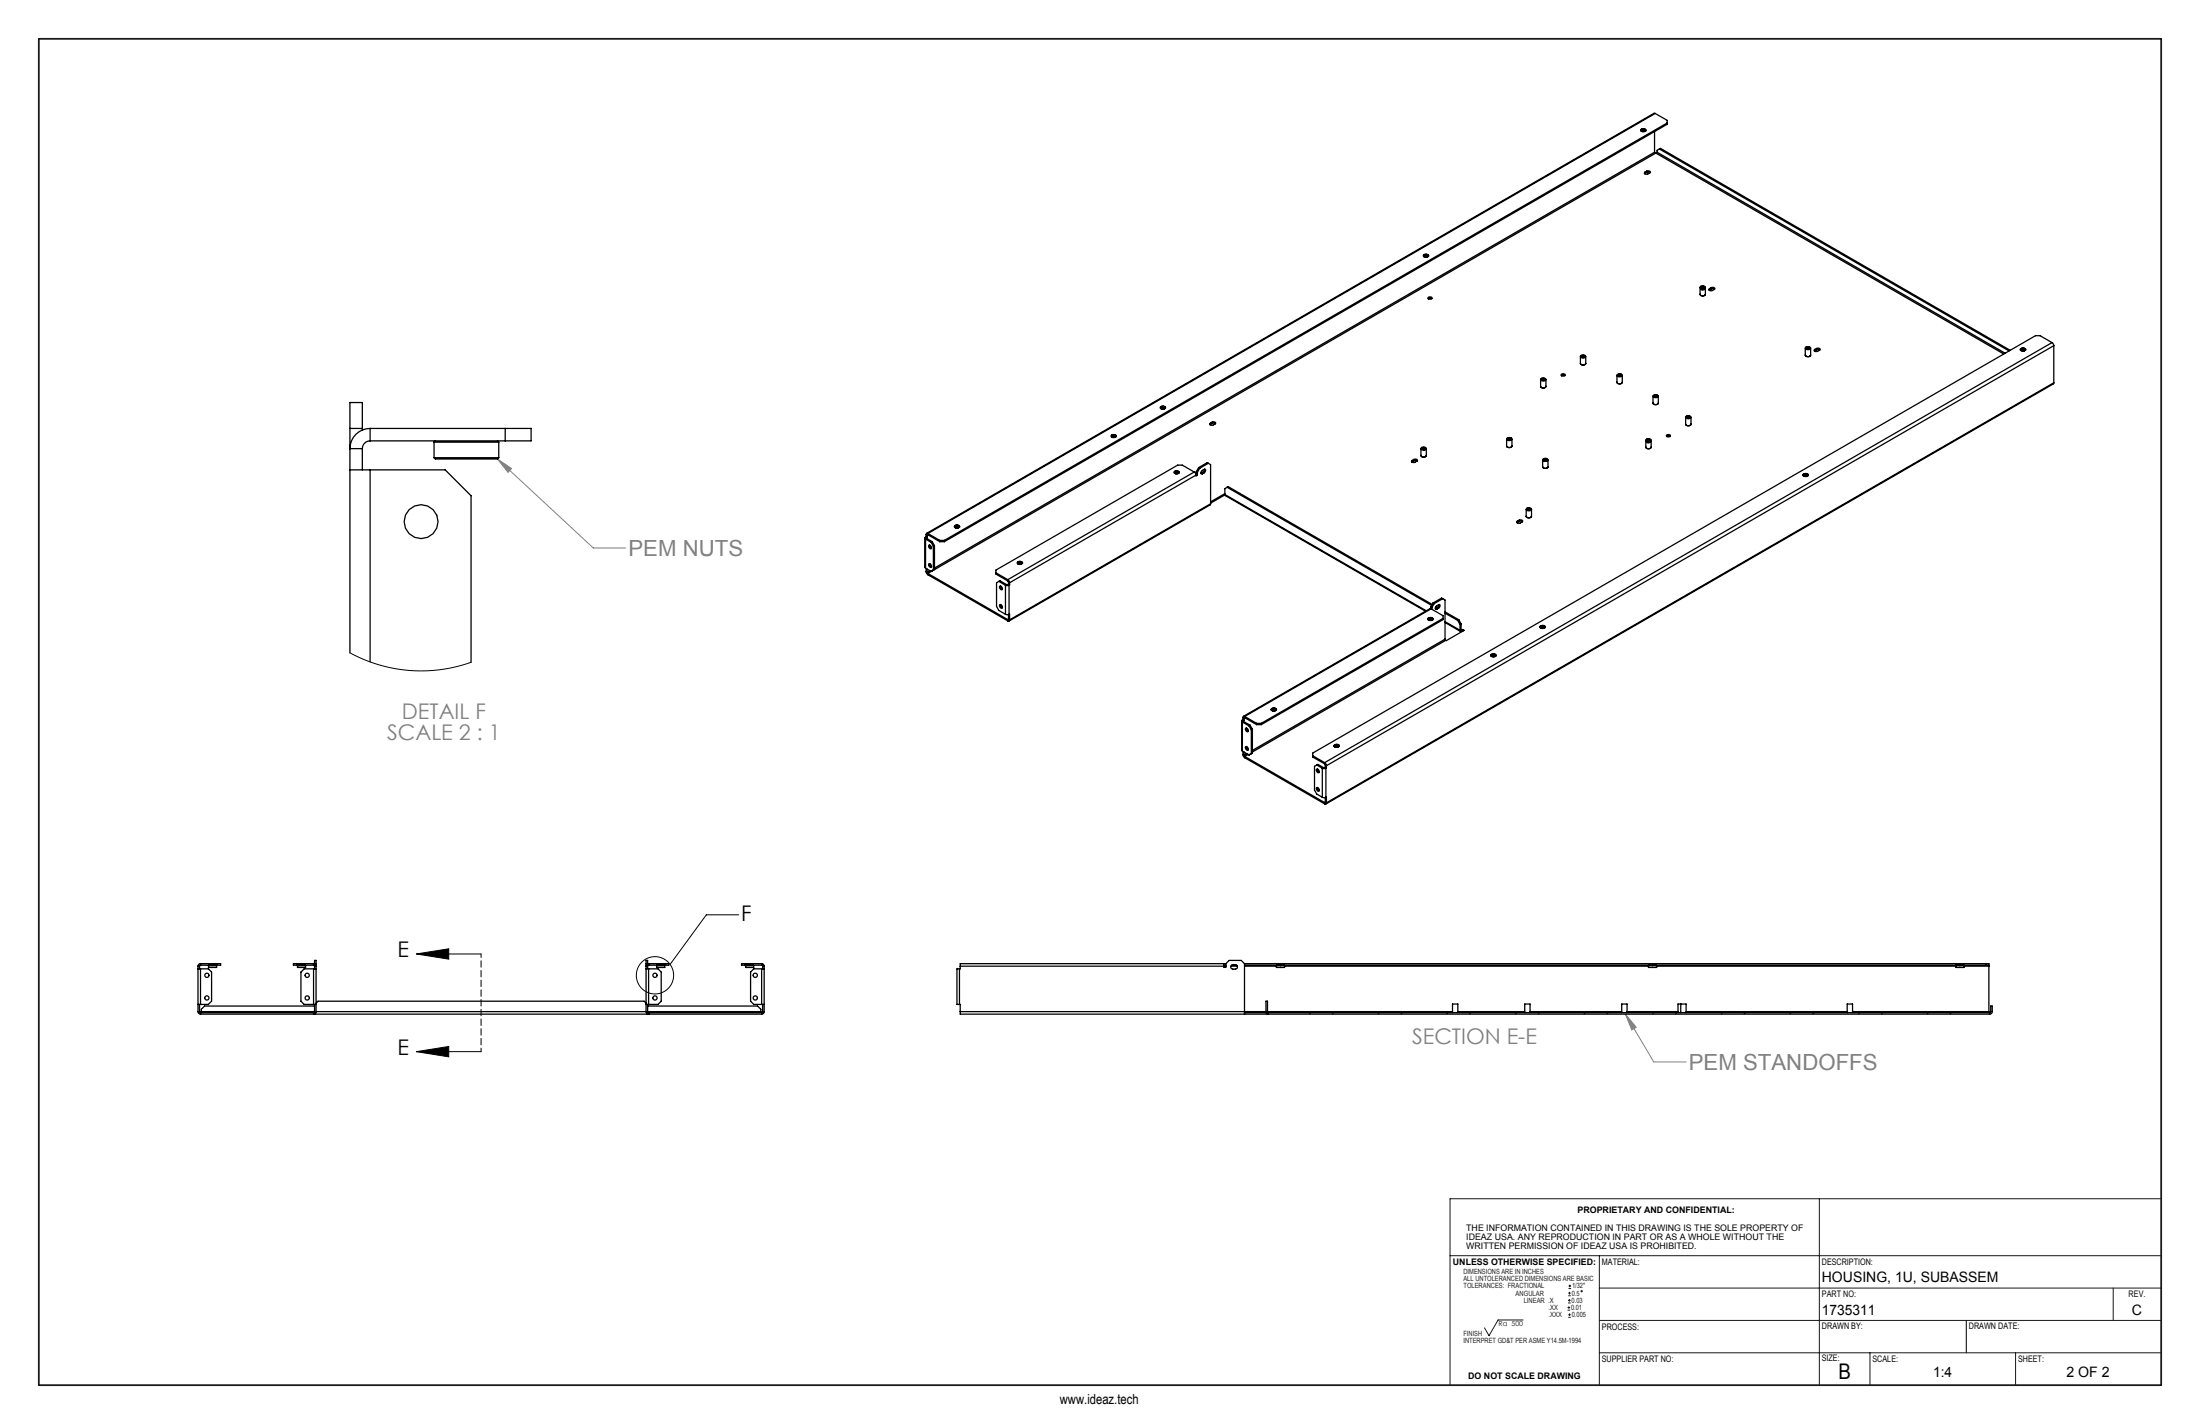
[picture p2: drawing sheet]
<svg xmlns="http://www.w3.org/2000/svg" width="432mm" height="279mm" viewBox="0 0 432 279" stroke-linecap="round" stroke-linejoin="round" font-family="sans-serif">
<g fill="none" stroke="#191924" stroke-width=".2">
<path d="M357.1 235.2v36.6M424.1 235.2h-139.5v36.6M284.6 246.4h139.6M298.9 259h-4.9l-1.7 3.1-.9-1.6M307.7 257.1h.5M307.7 256.6h.5M307.8 255.7h.5M307.8 255.1h.5M307.8 258.5h.5M307.8 258h.5M307.8 254.2h.5M307.8 253.7h.5"/>
<path d="M307.9 252.8h.5M307.9 252.3h.5M307.9 256.3v.5M308 254.9v.5M308.1 257.7v.5M308.1 253.5v.5M308.1 252.1v.5M313.9 252.7h110.3M313.9 246.4v25.4M313.9 259.1h110.2M414.8 252.7v6.4M313.9 265.4h110.3"/>
<path d="M367 265.4v6.4M395.6 265.4v6.4"/>
<circle cx="310.4" cy="253.3" r=".13"/>
</g>
<g fill="none" stroke="#000" stroke-width=".2">
<path d="M145 179.5h-6.4l-7.1 9.7M81.7 187.2l6.4-1v2zM81.7 187.2h12.7M81.7 206.3l6.4-1v2.1zM81.7 206.3h12.7M385.9 259.1v6.3"/>
<circle cx="128.6" cy="191.4" r="3.7"/>
</g>
<path d="M7.6 7.6h416.6v264.2h-416.6z" fill="none" stroke="#191924" stroke-width=".35"/>
<path d="M97.6 90.1l2.8 1.8-.7 .8zM97.6 90.1l18.9 17.4h6.3M319 199l5.6 9.4h6.3M319 199l2.1 2.6-.8 .5z" fill="none" stroke="#808080" stroke-width=".2"/>
<path d="M94.4 187.2v19.1" fill="none" stroke="#000" stroke-width=".2" stroke-dasharray="1.3 .6" stroke-dashoffset=".6"/>
<path d="M81.7 187.2l6.4-1v2zM81.7 206.3l6.4-1v2.1z" fill="#000"/>
<path d="M319 199l2.1 2.6-.8 .5zM97.6 90.1l2.8 1.8-.7 .8z" fill="#808080"/>
<g fill="none" stroke="#000" stroke-width=".25">
<path d="M322 25.4a.54 .54 0 0 1 .6-.2 .54 .54 0 0 1 .4 .5 .54 .54 0 0 1-.6 .2 .54 .54 0 0 1-.4-.5zM322.1 25.4l.6-.1 .3 .2v.2M322.2 25.5a.38 .38 0 0 1 .4-.1 .38 .38 0 0 1 .3 .3 .38 .38 0 0 1-.4 .1 .38 .38 0 0 1-.3-.3zM322.3 25.7l.4 .1-.5-.1a.28 .28 0 0 1 .3-.3 .28 .28 0 0 1 .3 .3M322.3 25.7l.2-.1 .3 .2M322.3 25.6h.3l.2 .1M322.3 25.6v.1M322.8 25.5h-.5l-.1 .1 .2 .2-.2-.1 .1-.1M322.9 33.8v.2M322.9 34l-.1 .1M323.2 33.6l.5-.1 .2 .3a.8 .8 0 0 1-1.1 .3l.1-.3M323.2 33.8l.7 .1"/>
<path d="M323.2 33.6l-.3 .2M323.2 33.6v.2M323.2 33.8l-.3 .2M324.7 29.9l.3 .1M324.7 25.8v4.1M324.7 29.9l-141.3 81.6M324.9 22.3l-.3-.1-142.7 82.5M324.9 22.3l-142.8 82.4M324.9 22.3l2.3 1.3v.8l-141.8 81.9M325 30l-142.9 82.5M325 30l68.3 39.5M325.2 29.9l-.2 .1"/>
<path d="M325.2 29.9v-.4l.7-.4 68.6 39.6M325.2 29.9l68.4 39.4M325.7 29.2l68.6 39.7M327.2 24.1l-141.8 81.9M279.4 50.1a.54 .54 0 0 1 .5-.3 .54 .54 0 0 1 .5 .5 .54 .54 0 0 1-.6 .2 .54 .54 0 0 1-.4-.4zM279.5 50l.6-.1 .3 .2v.2M279.5 50.1a.38 .38 0 0 1 .4-.1 .38 .38 0 0 1 .3 .3 .38 .38 0 0 1-.4 .1 .38 .38 0 0 1-.3-.3zM279.6 50.3l.3-.1 .2 .2a.27 .27 0 0 0-.2-.4 .27 .27 0 0 0-.3 .4M279.6 50.3v.1M279.6 50.4h.5zM279.7 50.2h.3l.1 .2M279.7 50.2l-.1 .1"/>
<path d="M280.1 50.1h-.5l-.1 .1 .2 .2-.1-.1 .1-.1M280.3 58.4a.43 .43 0 0 1 .4-.2 .43 .43 0 0 1 .4 .4 .43 .43 0 0 1-.5 .1 .43 .43 0 0 1-.3-.3zM280.3 58.6l.4-.1 .3 .1M333.7 56.4v1.4a.61 .61 0 0 0 1 0v-1.4M333.7 57.7a.58 .58 0 0 0 .5 .4 .58 .58 0 0 0 .5-.4M333.7 56.3a.54 .54 0 0 1 .6-.2 .54 .54 0 0 1 .4 .4 .54 .54 0 0 1-.6 .2 .54 .54 0 0 1-.4-.4zM333.9 56.3a.38 .38 0 0 1 .4-.1 .38 .38 0 0 1 .2 .3 .38 .38 0 0 1-.4 .1 .38 .38 0 0 1-.2-.3zM333.9 56.7l.6-.2a.32 .32 0 0 1-.3 .4 .32 .32 0 0 1-.3-.2zM333.9 56.5a.23 .23 0 0 1 .3-.2 .23 .23 0 0 1 .2 .3l.1-.2-.1-.2 .1 .1-.1 .2M333.9 56.5l.3-.1 .2 .2M334.3 56.4l-.4 .1M334.4 56.5l-.3-.1-.2 .1"/>
<path d="M335.5 56.7v.2M335.5 56.9h.1M335.9 56.4h.4l.3 .2a.8 .8 0 0 1-1.2 .3l.1-.2M335.9 56.7h.6M335.9 56.4l-.4 .3M335.9 56.4v.3M335.9 56.7l-.4 .2M227.7 79.9a.54 .54 0 0 1 .6-.2 .54 .54 0 0 1 .4 .4 .54 .54 0 0 1-.5 .2 .54 .54 0 0 1-.5-.4zM227.8 79.8l.6-.1 .3 .2 .1 .2M227.9 79.9a.38 .38 0 0 1 .4-.1 .38 .38 0 0 1 .3 .3 .38 .38 0 0 1-.4 .2 .38 .38 0 0 1-.3-.4zM228.5 80l-.5-.1-.1 .2 .2 .1-.2-.1 .1-.1M302.4 75.8a.6 .6 0 0 0 1 0"/>
<path d="M302.4 75.8a.58 .58 0 0 0 .5 .3 .58 .58 0 0 0 .5-.3M302.4 74.5v1.3M302.4 74.3a.54 .54 0 0 1 .6-.2 .54 .54 0 0 1 .4 .5 .54 .54 0 0 1-.6 .2 .54 .54 0 0 1-.4-.5zM302.6 74.4a.38 .38 0 0 1 .4-.2 .38 .38 0 0 1 .2 .3 .38 .38 0 0 1-.4 .2 .38 .38 0 0 1-.2-.3zM303 74.5l-.3 .1M303.1 74.6l-.3-.1-.2 .1a.23 .23 0 0 1 .3-.2 .23 .23 0 0 1 .2 .2l.1-.1-.1-.2 .1 .1v.2l-.4-.1-.1 .1M303.4 74.5v1.3M306.4 73.5a.43 .43 0 0 1 .5-.2 .43 .43 0 0 1 .3 .4 .43 .43 0 0 1-.5 .1 .43 .43 0 0 1-.3-.3zM306.5 73.7l.3-.1 .4 .1M310.2 71.3a.6 .6 0 0 0 1 0M310.2 71.3a.58 .58 0 0 0 .5 .3 .58 .58 0 0 0 .5-.3M310.2 69.9v1.4"/>
<path d="M310.2 69.8a.54 .54 0 0 1 .6-.2 .54 .54 0 0 1 .4 .5 .54 .54 0 0 1-.6 .2 .54 .54 0 0 1-.4-.5zM310.4 69.9a.38 .38 0 0 1 .4-.2 .38 .38 0 0 1 .3 .3 .38 .38 0 0 1-.4 .2 .38 .38 0 0 1-.3-.3zM310.5 70.1a.23 .23 0 0 1 .2-.2 .23 .23 0 0 1 .2 .2l.1-.2-.1-.1 .2 .1-.1 .2M310.8 70h-.3M310.9 70.1l-.3-.1-.1 .1 .3-.1 .2 .1M311.2 69.9v1.4M317.4 73.6v1.4l.1 .2M317.4 75l.1 .2M317.4 73.5a.54 .54 0 0 1 .6-.2 .54 .54 0 0 1 .4 .5 .54 .54 0 0 1-.6 .2 .54 .54 0 0 1-.4-.5zM317.5 73.6a.38 .38 0 0 1 .4-.2 .38 .38 0 0 1 .3 .3 .38 .38 0 0 1-.4 .2 .38 .38 0 0 1-.3-.3zM317.6 73.6a.28 .28 0 0 1 .4-.1 .28 .28 0 0 1 .1 .3 .25 .25 0 0 0-.2-.2 .25 .25 0 0 0-.2 .2zM317.6 73.8l.3-.1 .2 .1"/>
<path d="M318.1 73.8h.1M318.4 73.6v1.5l-.3 .2-.6-.1M318.4 75l-.3 .3-.6-.1M324.4 77.7v1.4a.61 .61 0 0 0 1.1 0v-1.4M324.4 79.1a.58 .58 0 0 0 .6 .3 .58 .58 0 0 0 .5-.3M324.5 77.6a.54 .54 0 0 1 .5-.2 .54 .54 0 0 1 .4 .4 .54 .54 0 0 1-.5 .2 .54 .54 0 0 1-.4-.4zM324.6 77.6a.38 .38 0 0 1 .4-.1 .38 .38 0 0 1 .3 .3 .38 .38 0 0 1-.4 .2 .38 .38 0 0 1-.3-.4zM324.6 77.6h.3l.4 .1M324.6 77.6l.5 .1M324.6 77.6l.2-.1a.26 .26 0 0 1 .3 .1 .26 .26 0 0 1 .1 .3l-.3-.2M324.7 77.9h.5M324.8 78h.3"/>
<path d="M324.8 77.8l-.1 .1M324.9 77.7h.2M324.9 77.7h-.2v.2M325.1 77.7l.1 .1M354.3 68.3v1.4a.6 .6 0 0 0 1.1 0v-1.4M354.3 69.6a.58 .58 0 0 0 .6 .4 .58 .58 0 0 0 .5-.4M354.4 68.2a.54 .54 0 0 1 .5-.2 .54 .54 0 0 1 .4 .4 .54 .54 0 0 1-.5 .2 .54 .54 0 0 1-.4-.4zM354.5 68.2a.38 .38 0 0 1 .4-.1 .38 .38 0 0 1 .3 .3 .38 .38 0 0 1-.4 .1 .38 .38 0 0 1-.3-.3zM354.6 68.5a.23 .23 0 0 1 .2-.3 .23 .23 0 0 1 .3 .3v-.2l-.1-.2 .2 .2-.1 .2M354.6 68.5l.3-.1 .2 .1M354.9 68.4h-.3M355 68.5h-.4"/>
<path d="M355.1 68.4l-.3-.1-.2 .2M356.2 68.6v.2M356.2 68.8l-.1 .1M356.5 68.4l.5-.1 .2 .2a.8 .8 0 0 1-1.1 .3l.1-.2M356.5 68.6l.7 .1M356.5 68.4l-.3 .2M356.5 68.4v.2M356.5 68.6l-.3 .2M396.5 68.7a.54 .54 0 0 1 .6-.4 .54 .54 0 0 1 .5 .4M396.6 68.5a.54 .54 0 0 1 .5-.2 .54 .54 0 0 1 .4 .4 .54 .54 0 0 1-.5 .2 .54 .54 0 0 1-.4-.4zM396.7 68.5a.38 .38 0 0 1 .4-.1 .38 .38 0 0 1 .3 .3 .38 .38 0 0 1-.4 .1 .38 .38 0 0 1-.3-.3zM396.8 68.8l.3-.1 .2 .1"/>
<path d="M396.9 68.8h.3M397.3 68.8l-.2-.1-.3 .1M397.3 68.8l.1-.2-.2-.1 .1 .3a.23 .23 0 0 0-.2-.3 .23 .23 0 0 0-.3 .3M402.8 67.2l.3 .6M402.8 67.2l-142.8 82.4M402.8 67.2l-2.4-1.3h-.9l-141.9 81.9v.7l2.4 1.4M403.1 75.1v.2l-142.9 82.4M403.1 67.8l-142.8 82.4M403.1 67.8v7.3M403.1 75.1l-142.8 82.4M68.7 92.2h3.9M68.7 84.1h2.4"/>
<path d="M71.1 84.4v-5.4h-2.4v49.1M71.1 88v4.2M72.6 84.1a4 4 0 0 0-3.9 3.9h2.4M72.6 86.5a1.52 1.52 0 0 0-1.5 1.5M72.6 84.1v2.4M72.6 92.2v37.7M72.6 92.2h14.8l5.1 5.1v32.6M72.6 84.1h31.6v2.4h-31.6M85.2 86.8h12.7M85.2 89.8h12.7M85.2 89.8l.2 .3h12.2l.3-.3M85.2 86.8v3"/>
<path d="M85.4 86.5l-.2 .3M97.6 86.5l.3 .3M97.9 86.8v3M99.2 84.1v2.4M218.1 85.4a.54 .54 0 0 1 .6-.2 .54 .54 0 0 1 .4 .5 .54 .54 0 0 1-.6 .2 .54 .54 0 0 1-.4-.5zM218.2 85.4l.6-.1 .3 .2v.2M218.2 85.5a.38 .38 0 0 1 .4-.1 .38 .38 0 0 1 .3 .3 .38 .38 0 0 1-.4 .1 .38 .38 0 0 1-.3-.3zM218.3 85.7l.3-.1 .2 .2a.27 .27 0 0 0-.2-.4 .27 .27 0 0 0-.3 .3v.1M218.3 85.7l.1 .1M218.3 85.8h.5zM218.4 85.6h.3l.1 .1M218.4 85.6l-.1 .1"/>
<path d="M218.8 85.5h-.5l-.1 .1 .2 .2-.1-.1 .1-.1M228 80.2a.28 .28 0 0 1 .2-.4 .28 .28 0 0 1 .3 .4M228 80.1v.1M228 80.1l.2-.1 .3 .2M228 80.2h.4zM228 80h.3l.2 .2M228 80v.1M230.4 92.6a.54 .54 0 0 1 .6-.2 .54 .54 0 0 1 .4 .4 .54 .54 0 0 1-.6 .2 .54 .54 0 0 1-.4-.4zM230.5 92.5l.6-.1 .3 .2v.2M230.6 92.6a.38 .38 0 0 1 .4-.1 .38 .38 0 0 1 .3 .3 .38 .38 0 0 1-.4 .2 .38 .38 0 0 1-.3-.4zM230.7 92.8v.1M230.7 92.8l.2-.1 .3 .2"/>
<path d="M230.7 92.9h.4M230.7 92.7h.3l.2 .2M230.7 92.7v.1M231.2 92.7l-.5-.1-.1 .2 .2 .1-.2-.1 .1-.1M231.2 92.9a.27 .27 0 0 0-.3-.4 .27 .27 0 0 0-.3 .4h.1M234.4 92.6l.3 .6M234.4 92.6l-2.4-1.3h-.9l-35.6 20.6v.7l2.3 1.4M234.4 92.6l-36.6 21.1M234.7 93.2l-36.5 21.1M234.8 92.5l.2 .2M234.8 93.1h-.1M234.8 93.1l.2 .1"/>
<path d="M234.8 92.5v.6M235 93.2l-.3 .2v-.2M235 92.7v.5M235.3 91.7l.2 .2M235.3 91.7l1.6-.9 .7 .4v7.6M235.3 91.7l-.5 .8M235.5 91.9l-.5 .8M235.8 92.8l.2 .2M235.8 92.8l-.1 .1M236.1 92.6l.2 .2M236.1 92.6l-.3 .2M236.3 92.8l.3-.4-.1-.3a.8 .8 0 0 0-.8 .8l.3 .1"/>
<path d="M236.3 92.8l-.3 .2M236.4 92.1l-.3 .5M237.2 90.9l-1.7 1M237.5 83v.3M237.5 83.3h.1M237.6 98.8l-.1 .3-39.4 22.7M237.6 98.8l-39.4 22.8M237.9 82.8h.5l.2 .2a.8 .8 0 0 1-1.1 .3v-.3M237.9 83.1h.7M237.9 82.8l-.4 .2M237.9 82.8v.3M237.9 83.1l-.4 .2"/>
<path d="M240.4 97l.1 .3 39.3 22.6M240.4 96.9l-2.8 1.6M240.4 97l39.5 22.8M240.4 97.1l-2.8 1.6M240.9 95.6l-.5 .3v1.1M240.9 95.6l40.1 23.2M240.9 95.6l.2-.1 40 23.1M277.2 90.3v.3M277.2 90.6h-.1M277.5 90.1h.5l.2 .2a.8 .8 0 0 1-1.1 .3l.1-.3M277.5 90.4h.7M277.5 90.1l-.3 .2"/>
<path d="M277.5 90.1v.3M277.5 90.4l-.3 .2M278.9 88v1.4a.61 .61 0 0 0 1 0v-1.4M278.9 89.3a.58 .58 0 0 0 .5 .4 .58 .58 0 0 0 .5-.4M278.9 87.9a.54 .54 0 0 1 .6-.2 .54 .54 0 0 1 .4 .4 .54 .54 0 0 1-.6 .2 .54 .54 0 0 1-.4-.4zM279.1 87.9a.38 .38 0 0 1 .4-.1 .38 .38 0 0 1 .3 .3 .38 .38 0 0 1-.4 .1 .38 .38 0 0 1-.3-.3zM279.2 88.2a.23 .23 0 0 1 .2-.3 .23 .23 0 0 1 .2 .3M279.2 88.2l.3-.1 .2 .1M279.5 88.1h-.3M279.5 88.2h.1M279.6 87.8l.2 .2-.2 .2 .1-.2zM279.6 88.1l-.3-.1-.1 .2"/>
<path d="M295.7 86.1v1.4l.2 .2M295.7 87.5l.2 .2M295.7 86a.54 .54 0 0 1 .6-.2 .54 .54 0 0 1 .4 .5 .54 .54 0 0 1-.5 .2 .54 .54 0 0 1-.5-.5zM295.9 86.1a.38 .38 0 0 1 .4-.2 .38 .38 0 0 1 .3 .3 .38 .38 0 0 1-.4 .2 .38 .38 0 0 1-.3-.3zM296 86.3l.2-.1 .3 .1M296.5 86.3a.24 .24 0 0 0-.3-.3 .24 .24 0 0 0-.2 .3M296.5 86.3h.1M296.5 86.3a.27 .27 0 0 0-.3-.2 .27 .27 0 0 0-.2 .2M296.8 86.1l-.1 1.5-.3 .2-.5-.1M296.8 87.5l-.4 .3-.5-.1M299.5 99.9v1.4a.61 .61 0 0 0 1.1 0v-1.4M299.6 99.8a.54 .54 0 0 1 .6-.2 .54 .54 0 0 1 .4 .4 .54 .54 0 0 1-.6 .3 .54 .54 0 0 1-.4-.5z"/>
<path d="M299.7 99.9a.38 .38 0 0 1 .4-.2 .38 .38 0 0 1 .3 .3 .38 .38 0 0 1-.4 .2 .38 .38 0 0 1-.3-.3zM300.1 100h-.3M302.8 90.2v1.4a.61 .61 0 0 0 1 0v-1.4M302.8 91.6a.58 .58 0 0 0 .5 .3 .58 .58 0 0 0 .5-.3M302.8 90.1a.54 .54 0 0 1 .6-.2 .54 .54 0 0 1 .4 .4 .54 .54 0 0 1-.6 .3 .54 .54 0 0 1-.4-.5zM303 90.1a.38 .38 0 0 1 .4-.1 .38 .38 0 0 1 .2 .3 .38 .38 0 0 1-.4 .2 .38 .38 0 0 1-.2-.4zM303 90.1h.2l.4 .1M303 90.1l.5 .1M303 90.1l.2-.1a.26 .26 0 0 1 .3 .1 .26 .26 0 0 1 0 .3M303.1 90.4h.4M303.1 90.5h.4M303.1 90.3l-.1 .1"/>
<path d="M303.3 90.2h.2M303.3 90.2h-.2v.2M303.3 90.2l.3 .2M303.5 90.2l.1 .1M323 87.7a.61 .61 0 0 0 1.1 0M323 87.7a.58 .58 0 0 0 .6 .4 .58 .58 0 0 0 .5-.4M323 86.4v1.3M323.1 86.3a.54 .54 0 0 1 .5-.3 .54 .54 0 0 1 .4 .5 .54 .54 0 0 1-.5 .2 .54 .54 0 0 1-.4-.4zM323.2 86.3a.38 .38 0 0 1 .4-.2 .38 .38 0 0 1 .3 .4 .38 .38 0 0 1-.4 .1 .38 .38 0 0 1-.3-.3zM323.2 86.7l.6-.2a.32 .32 0 0 1-.2 .4 .32 .32 0 0 1-.4-.2zM323.3 86.5l.2-.1 .3 .1 .1-.2-.2-.1 .2 .2-.1 .2v-.2a.24 .24 0 0 0-.3-.1 .24 .24 0 0 0-.2 .2M323.6 86.4l-.3 .1"/>
<path d="M323.8 86.5l-.3-.1-.2 .1M324.1 86.4v1.3M327.1 85.4a.43 .43 0 0 1 .4-.2 .43 .43 0 0 1 .3 .4 .43 .43 0 0 1-.4 .1 .43 .43 0 0 1-.3-.3zM327.1 85.6l.4-.1 .3 .1M330.8 83.2a.61 .61 0 0 0 1.1 0M330.8 83.2a.58 .58 0 0 0 .6 .3 .58 .58 0 0 0 .5-.3M330.8 81.9v1.3M330.9 81.7a.54 .54 0 0 1 .5-.2 .54 .54 0 0 1 .5 .5 .54 .54 0 0 1-.6 .2 .54 .54 0 0 1-.4-.5zM331 81.8a.38 .38 0 0 1 .4-.2 .38 .38 0 0 1 .3 .3 .38 .38 0 0 1-.4 .2 .38 .38 0 0 1-.3-.3zM331.1 82a.23 .23 0 0 1 .3-.2 .23 .23 0 0 1 .2 .2l.1-.1-.2-.2 .2 .1-.1 .2M331.4 81.9l-.3 .1M331.6 82l-.3-.1-.2 .1 .3-.1 .2 .2"/>
<path d="M331.9 81.9v1.3M353.9 93.3a.54 .54 0 0 1 .5-.4 .54 .54 0 0 1 .5 .4M353.9 93.1a.54 .54 0 0 1 .6-.2 .54 .54 0 0 1 .4 .4 .54 .54 0 0 1-.6 .2 .54 .54 0 0 1-.4-.4zM354.1 93.2a.38 .38 0 0 1 .4-.2 .38 .38 0 0 1 .2 .3 .38 .38 0 0 1-.4 .2 .38 .38 0 0 1-.2-.3zM354.1 93.3l.3-.1 .3 .1h-.4l-.1 .1zM354.3 93.4l.2 .1M354.6 93.4l-.2-.1-.2 .1M354.6 93.4l.2-.2-.2-.1 .1 .1-.1 .2M181.5 105.6v5.7l.2 .2M181.7 105.4l-.2 .2 .2 .2M181.7 105.4l.2 .1M181.7 105.8l1 .6"/>
<path d="M181.7 105.8v5.7M181.8 112.2l.3 .6M181.8 104.9l.2 .1M181.8 105.3l.2 .1M181.8 104.9v.4M181.8 111.5v.7M181.8 105.3l-.1 .1M181.8 112.2l.2 .1M181.9 105.5v.1M181.9 105.6l-.2 .2M181.9 105.6l1.1 .7M182 112.3l.1 .2"/>
<path d="M182 105.4l-.1 .1M182 105v.4M182 111.7v.6M182.1 104.9l-.1 .1M182.1 104.7h-.2l-.1 .2M182.1 104.9l2.4 1.4M182.1 112.5l15.7 9.1M182.1 104.7l2.4 1.3M182.1 104.7v.2M182.1 112.5v.3M182.1 112.8l15.7 9M182.3 107a.43 .43 0 0 1 .5 .2 .43 .43 0 0 1-.1 .5l-.4-.4z"/>
<path d="M182.3 110.6a.43 .43 0 0 1 .5 .2 .43 .43 0 0 1-.1 .5l-.4-.4zM182.5 106.9l.1 .4 .2 .3M182.5 110.6l.1 .3 .2 .3M182.5 112l-.5 .3M182.7 106.4l.5 .8M183 106.3l-.3 .1M183 106.3l.4 .8M183.2 107.2v4.6M183.4 107.1v4.6l-.7 .4-1-.6M183.4 107.1l-.2 .1M184.5 106h.9M184.5 106.3h.9"/>
<path d="M184.5 106v.3M185.4 106v.3M187.3 103.2a.54 .54 0 0 1 .6-.2 .54 .54 0 0 1 .4 .4 .54 .54 0 0 1-.6 .2 .54 .54 0 0 1-.4-.4zM187.4 103.1h.6l.3 .1v.2M187.5 103.3a.38 .38 0 0 1 .4-.2 .38 .38 0 0 1 .3 .3 .38 .38 0 0 1-.4 .2 .38 .38 0 0 1-.3-.3zM187.6 103.5h.1M187.6 103.5l.2-.2 .3 .2M187.6 103.5h.4zM187.6 103.4l.3-.1 .2 .2a.27 .27 0 0 0-.3-.3 .27 .27 0 0 0-.3 .3h.1M187.6 103.4v.1M188.1 103.3h-.5l-.1 .1 .2 .1h-.2l.1-.1M195.5 112.4l2.3 1.3"/>
<path d="M196 114.1l1.3 .7M196.3 118.6a.43 .43 0 0 1 .4 .3 .43 .43 0 0 1-.1 .5l-.4-.4zM196.3 115a.43 .43 0 0 1 .4 .2 .43 .43 0 0 1-.1 .5l-.4-.4zM196.4 115l.1 .3 .2 .3M196.4 118.6l.1 .4 .2 .2M197.3 114.8h.7M197.3 114.8v5.7M197.6 114.7h.2M197.6 114.7l-1.3-.7-.7 .3v4.7l.4 .8 1.3 .7M197.6 114.7l-.3 .1M197.8 113.7l.4 .6M197.8 114l.1 .2"/>
<path d="M197.8 113.7v.3M197.8 114.7l.2 .1M197.9 114.2l.3 .1M197.9 114.6l.3 .2M197.9 114.2v.4M197.9 114.6l-.1 .1M198 114.8v5.7M198.2 114.3v.5M198.2 114.8h-.2M199.7 110.3a.54 .54 0 0 1 .5-.2 .54 .54 0 0 1 .5 .5 .54 .54 0 0 1-.6 .2 .54 .54 0 0 1-.4-.5zM199.8 110.3l.6-.1 .3 .2v.2M199.8 110.4a.38 .38 0 0 1 .4-.1 .38 .38 0 0 1 .3 .3 .38 .38 0 0 1-.4 .1 .38 .38 0 0 1-.3-.3z"/>
<path d="M199.9 110.6h.1M199.9 110.6l.5 .1M200 110.7h.4M200 110.5h.3l.1 .1-.2-.1-.3 .1M200 110.5l-.1 .1M200.4 110.4h-.5l-.1 .1 .2 .2-.1-.1 .1-.1M200.4 110.6a.27 .27 0 0 0-.2-.3 .27 .27 0 0 0-.3 .3M280.8 119.1l.2 .1M280.8 119.1v.3M280.9 119.5l-.3-.1-36.5 21.2M280.9 119.5l-36.6 21.1M280.9 119.5l2.3 1.3v.8l-35.7 20.6"/>
<path d="M281 119.2v.3M281.3 118.3l1.7-1 .6 .4v7.7M281.3 118.3l.2 .1M281.3 118.3l-.5 .8M281.5 118.4l-.5 .8M281.7 119.2l.2 .1M281.8 119.4l.2 .1M281.8 119.4h-.1M281.8 119l.6 .3M282.4 119.3l.2-.3v-.4a.8 .8 0 0 0-.9 .9h.3M282.4 119.3l-.4 .2M282.4 118.6l-.1 .5-.5 .3"/>
<path d="M283.2 117.5l-1.7 .9M297.8 102.3v.2M297.8 102.5l-.1 .1M298.2 102.1l.4-.1 .3 .2a.8 .8 0 0 1-1.2 .3l.1-.2M298.2 102.3l.6 .1M298.2 102.1l-.4 .2M298.2 102.1v.2M298.2 102.3l-.4 .2M299.5 101.3a.58 .58 0 0 0 .6 .3 .58 .58 0 0 0 .5-.3M299.8 100.1a.23 .23 0 0 1 .3-.3 .23 .23 0 0 1 .2 .3l.1-.2-.2-.1 .2 .1-.1 .2M299.8 100.1l.3-.1 .2 .1M300.3 100.1l-.3-.1-.2 .1"/>
<path d="M197.3 120.5h.7M197.8 121.6v.2M197.9 121.5l-.1 .1M197.9 121.5l.3 .1M197.9 120.6v.9M198 120.5h.2v1.1M198.2 121.6l-.1 .2h-.3M249.5 139.3a.54 .54 0 0 1 .5-.4 .54 .54 0 0 1 .5 .4M249.5 139.1a.54 .54 0 0 1 .6-.2 .54 .54 0 0 1 .4 .4 .54 .54 0 0 1-.6 .2 .54 .54 0 0 1-.4-.4zM249.7 139.2a.38 .38 0 0 1 .4-.2 .38 .38 0 0 1 .2 .3 .38 .38 0 0 1-.3 .2 .38 .38 0 0 1-.3-.3zM249.8 139.4h.4zM249.9 139.4l.2 .1"/>
<path d="M250.2 139.4l.2-.2-.2-.1v.3a.23 .23 0 0 0-.2-.3 .23 .23 0 0 0-.2 .3M280.2 121.6a.54 .54 0 0 1 .6-.4 .54 .54 0 0 1 .5 .4M280.3 121.3a.54 .54 0 0 1 .5-.2 .54 .54 0 0 1 .5 .5 .54 .54 0 0 1-.6 .2 .54 .54 0 0 1-.4-.5zM280.4 121.4a.38 .38 0 0 1 .4-.1 .38 .38 0 0 1 .3 .3 .38 .38 0 0 1-.4 .1 .38 .38 0 0 1-.3-.3zM280.5 121.6l.5 .1zM280.6 121.7h.3M281 121.7l.1-.2-.2-.2 .1 .4a.23 .23 0 0 0-.2-.3 .23 .23 0 0 0-.3 .3M283.2 121.3l-35.7 20.6M283.6 125.4l.2 .2M283.6 122.1l3.1 1.8M283.6 120.1l2.7 1.5M283.6 120.3l2.5 1.4"/>
<path d="M283.6 125.4l-37.8 21.8M283.6 122l3 1.7M283.8 125.6l-38 21.9M286.1 121.7l.5 .8M286.3 121.6l-.2 .1M286.3 121.6l.5 .8M286.6 123.7l.1 .2h.2M286.6 122.5v1.2M286.8 123.5l.1 .1M286.8 122.4l-.2 .1M286.8 123.5l-.2 .2M286.8 122.4v1.1"/>
<path d="M286.9 123.6v.3M287.1 123.5l.3 .2-3.5 2-.1-.1M287.1 123.5l-.2 .1M287.1 123.5v.3M287.1 123.8h.1M287.1 123.8l-.2 .1M292.6 128.7a.54 .54 0 0 1 .5-.4 .54 .54 0 0 1 .5 .4M292.6 128.5a.54 .54 0 0 1 .6-.2 .54 .54 0 0 1 .4 .4 .54 .54 0 0 1-.6 .2 .54 .54 0 0 1-.4-.4zM292.8 128.5a.38 .38 0 0 1 .4-.1 .38 .38 0 0 1 .3 .3 .38 .38 0 0 1-.4 .2 .38 .38 0 0 1-.3-.4zM292.9 128.8l.2-.1 .2 .1M292.9 128.8a.22 .22 0 0 1 .2-.3 .22 .22 0 0 1 .2 .3M293 128.8h.2"/>
<path d="M293.3 128.5l.2 .1-.1 .2zM293.3 128.8l-.2-.1-.2 .1M302.2 123.1a.54 .54 0 0 1 .6-.4 .54 .54 0 0 1 .5 .4M302.3 122.9a.54 .54 0 0 1 .5-.2 .54 .54 0 0 1 .5 .4 .54 .54 0 0 1-.6 .2 .54 .54 0 0 1-.4-.4zM302.4 123a.38 .38 0 0 1 .4-.2 .38 .38 0 0 1 .3 .3 .38 .38 0 0 1-.4 .2 .38 .38 0 0 1-.3-.3zM302.5 123.2h.5zM302.5 123.2a.23 .23 0 0 1 .3-.3 .23 .23 0 0 1 .2 .3M302.6 123.2l.3 .1M303 123.2l.1-.2-.2-.1 .2 .1-.1 .2M243.7 141.5v5.7l.1 .2M243.8 141.3l-.1 .2 .1 .2M243.8 141.3l.3 .1"/>
<path d="M243.8 141.7l1.3 .7M243.8 141.7v5.7M244 148.1l.3 .6M244 141.2l.2 .1M244 148.1l.2 .1M244 140.8l.2 .1M244 140.8v.4M244 147.4v.7M244 141.2l-.2 .1M244.1 141.4v.1M244.1 141.5l1.3 .8M244.1 141.5l-.3 .2"/>
<path d="M244.2 148.2l.1 .2M244.2 140.9v.4M244.2 147.6v.6M244.2 141.3l-.1 .1M244.3 140.6h-.2l-.1 .2M244.3 140.8l-.1 .1M244.3 140.6l2.3 1.3M244.3 140.8l2.3 1.4M244.3 148.4l15.7 9.1M244.3 148.7l15.7 9M244.3 140.6v.2M244.3 148.4v.3"/>
<path d="M244.5 146.5a.43 .43 0 0 1 .4 .2 .43 .43 0 0 1-.1 .5l-.3-.2zM244.5 142.9a.43 .43 0 0 1 .4 .2 .43 .43 0 0 1-.1 .5l-.3-.3zM244.7 142.8v.4l.3 .3M244.7 146.5v.3l.3 .3M244.7 147.9l-.5 .3M245 148l-.7 .4M245.1 142.4l.5 .8M245.4 142.3l-.3 .1M245.4 142.3l.4 .8M245.6 143.2v4.7M245.8 143.1v4.6l-.7 .4-1.3-.7M245.8 143.1l-.2 .1"/>
<path d="M246.6 141.9v.3M246.6 141.9h.9M246.6 142.2h.9M247.5 141.9v.3M257.6 148.3l2.4 1.3M258.4 150.9a.43 .43 0 0 1 .5 .2 .43 .43 0 0 1-.1 .5l-.4-.4zM258.4 154.5a.43 .43 0 0 1 .5 .3 .43 .43 0 0 1-.1 .5l-.4-.4zM258.4 150.1l1.1 .6M258.6 150.9l.1 .3 .2 .3M258.6 154.5l.1 .4 .2 .2M259.5 156.4h.7M259.5 150.7h.7"/>
<path d="M259.5 150.7v5.7M259.8 150.6h.2M259.8 150.6l-.3 .1M259.8 150.6l-1.1-.6-.7 .4v4.6l.4 .8 1.1 .6M260 149.9l.1 .2M260 149.6l.3 .6M260 149.6v.3M260 157.5v.2M260 150.6l.2 .1M260.1 157.4l-.1 .1M260.1 150.1l.2 .1M260.1 150.5l.2 .2"/>
<path d="M260.1 150.1v.4M260.1 156.5v.9M260.1 150.5l-.1 .1M260.1 157.4l.2 .1M260.2 156.4h.1v1.1M260.2 150.7v5.7M260.3 157.5l-.1 .2h-.2M260.3 150.2v.5M260.3 150.7h-.1M261.8 146.5a.54 .54 0 0 1 .6-.4 .54 .54 0 0 1 .5 .4M261.9 146.2a.54 .54 0 0 1 .5-.2 .54 .54 0 0 1 .4 .5 .54 .54 0 0 1-.5 .2 .54 .54 0 0 1-.4-.5zM262 146.3a.38 .38 0 0 1 .4-.1 .38 .38 0 0 1 .3 .3 .38 .38 0 0 1-.4 .1 .38 .38 0 0 1-.3-.3z"/>
<path d="M262.1 146.4l.3-.1 .2 .2-.3-.1-.2 .2zM262.2 146.6h.3M262.6 146.5l-.2-.1-.3 .1M262.6 146.5l.1-.1-.2-.2 .1 .2v.2M38.9 197.1h.5M38.9 190.1h.5M38.9 198.5l.1 .3 .4 .2M38.9 189.6v8.9M38.9 189.6h.3M38.9 198.5h.3M39.2 198.5l.2 .2M39.2 189.6v.5"/>
<path d="M39.2 197.1v1.4M39.4 189.4l-.2 .2M39.4 189.1l-.4 .1-.1 .4M39.4 189.1v.3M39.4 190.1v7M39.4 198.7v.3M39.4 190.1h1.5l.6 .6v5.7l-.6 .7h-1.5M39.4 189.1h3.9v.3h-3.9M39.4 199h110.1M39.4 198.7h22.1M39.5 198.5l-.1 .2M39.5 198.5h109.8"/>
<path d="M40.9 189.4h1.6M40.9 189.8h1.6M40.9 189.4v.4M41 189.4h-.1M42.5 189.4h.1M42.5 189.4v.4M42.7 189.1v.3M58.2 189.1v.3M58.4 189.4h1.6M58.4 189.8h1.6M58.4 189.4v.4M58.4 189.4h.1"/>
<path d="M59.9 189.4h.1M60 189.4v.4M61.5 197.1h.5M61.5 190.1h.5M61.5 189.1l.5 .3v.2h-.3M61.5 189.4l.2 .2M61.5 190.1h-1.8l-.6 .6v5.7l.6 .7h1.8M61.5 189.1v.3M61.5 190.1v7M61.5 189.1h-3.9v.3h3.9M61.7 197.1v1.4l-.2 .2M61.7 189.1v-.7h.3v10.1l-.3 .4-.2 .1v-.3"/>
<path d="M61.7 189.1h.3M61.7 189.6v.5M61.7 197.4h-21.5l-.7 .6v.5M61.8 198.9v.1M62 196.8l.4-.4h64l.4 .4M126.8 197.1h.5M126.8 190.1h.5M126.8 189.1h.3M127.1 198.9v.1M127.1 197.1v1.4l.2 .2M127.1 189.1v-.7h-.3v10.1l.3 .4 .2 .1v-.3M127.1 189.6v.5"/>
<path d="M127.1 197.4h21.6l.6 .6v.5M127.3 189.1l-.5 .3v.2h.3M127.3 189.4l-.2 .2M127.3 190.1h1.8l.7 .6v5.7l-.7 .7h-1.8M127.3 189.1v.3M127.3 190.1v7M127.3 189.1h4v.3h-4M127.3 198.7h22.2M128.9 189.4h1.6M128.9 189.8h1.6M128.9 189.4v.4M128.9 189.4h.1"/>
<path d="M130.4 189.4h.1M130.5 189.4v.4M130.6 189.1v.3M146.2 189.1v.3M146.3 189.4h1.6M146.3 189.8h1.6M146.3 189.4v.4M146.4 189.4h-.1M147.9 189.4h.1M147.9 189.4v.4M149.3 198.5l.2 .2M149.5 197.1h.5"/>
<path d="M149.5 190.1h.5M149.5 189.4l.2 .2M149.5 189.1l.3 .1 .2 .4M149.5 190.1h-1.5l-.7 .6v5.7l.7 .7h1.5M149.5 189.1v.3M149.5 190.1v7M149.5 198.7v.3M149.5 189.1h-4v.3h4M149.7 198.5l-.2 .2M149.7 189.6h.3M149.7 198.5h.3M149.7 189.6v.5"/>
<path d="M149.7 197.1v1.4M150 198.5l-.2 .3-.3 .2M150 189.6v8.9M188.3 190.1h-.5v7h.5M188.3 197.1h.2v1.4M188.3 190.1v7M188.5 198.5v.5h202l.5-.3v-1.3h-.3v1.1l-.2 .2M188.5 189.6v.5h-.2M188.5 189.6h52.1M188.5 198.5h60M240.2 189.1v.7h.4v-.7M240.2 189.4h.4"/>
<path d="M240.6 189.1h-52.1v.5M240.6 189.1l.6-.7h2.4l.7 .7M241.6 189.6h1.3M241.7 189.4l.8-.1a.42 .42 0 0 1 .4 .4 .42 .42 0 0 1-.4 .4l-.8-.1-.1-.3zM241.7 189.4h1M244.3 189.1v9.9M244.3 189.1h146.1v.3M244.3 189.4h146.1M244.3 189.6h6.2M244.3 198.7h4.2M248.5 198.5l.1 .3 .4 .2M248.5 198.5v-2.1h.3v2.1"/>
<path d="M248.8 198.5l.2 .2h141.5M248.8 198.5h36.3M250.5 189.8h1.6M250.5 189.4h1.6M250.5 189.4v.4M250.6 189.4h-.1M252.1 189.4h.1M252.1 189.6h71.5M252.1 189.4v.4M285.1 198.7v-1.7h1v1.7M286.1 198.5h13.2M299.3 198.7v-1.7h1v1.7"/>
<path d="M300.3 198.5h18M318.3 198.7v-1.7h1v1.7M319.3 198.5h10M323.6 189.4h1.5M323.6 189.8h1.5M323.6 189.4v.4M323.6 189.4h.1M325.1 189.4h.1M325.1 189.6h58.8M325.1 189.4v.4M329.9 197h-.6v1.7M329.9 197h1v1.7"/>
<path d="M329.9 197v1.7M330.9 198.5h31.7M362.6 198.7v-1.7h1v1.7M363.6 198.5h26.8M383.9 189.4h1.6M383.9 189.8h1.6M383.9 189.4v.4M383.9 189.4h.1M385.4 189.4h.1M385.5 189.6h4.9M385.5 189.4v.4M389.7 189.1v.3"/>
<path d="M390.4 198.5l.1 .2M390.4 189.4v.2M390.4 189.6v8.9"/>
<circle cx="82.7" cy="102.4" r="3.3"/>
<circle cx="40.6" cy="191.4" r=".42"/>
<circle cx="40.6" cy="195.8" r=".42"/>
<circle cx="60.3" cy="195.8" r=".42"/>
<circle cx="60.3" cy="191.4" r=".42"/>
<circle cx="128.6" cy="191.4" r=".42"/>
<circle cx="128.6" cy="195.8" r=".42"/>
<circle cx="148.2" cy="195.8" r=".42"/>
<circle cx="148.2" cy="191.4" r=".42"/>
</g>
<g fill="none" stroke="#000" stroke-width=".2">
<path d="M68.7 128.1l2.7 1.3 3 1 3 .8 3 .3 3.1 .1 3-.2 3-.6 3-.9M248.8 198.2l-.3 .3M257.3 198.7l-.3 .3M261.8 198.7l-.3 .3M270.8 198.7l-.3 .3M275.3 198.7l-.3 .3M284.2 198.7l-.3 .3M288.7 198.7l-.3 .3M297.7 198.7l-.3 .3M302.2 198.7l-.3 .3M311.2 198.7l-.3 .3M315.7 198.7l-.3 .3"/>
<path d="M324.7 198.7l-.4 .3M329.1 198.7l-.3 .3M338.1 198.7l-.3 .3M342.6 198.7l-.3 .3M351.6 198.7l-.3 .3M356.1 198.7l-.3 .3M365.1 198.7l-.3 .3M369.6 198.7l-.4 .3M378.5 198.7l-.3 .3M383 198.7l-.3 .3"/>
</g>
<g font-size="4.4" fill="#808080">
<text x="123.3" y="109.1">PEM NUTS</text>
<text x="331.5" y="209.9">PEM STANDOFFS</text>
</g>
<g font-size="4.2" fill="#808080">
<text x="78.9" y="141">DETAIL F</text>
<text x="76" y="145.2">SCALE 2 : 1</text>
<text x="277.2" y="204.9">SECTION E-E</text>
</g>
<g font-size="4.2">
<text x="145.5" y="180.7">F</text>
<text x="78" y="187.9">E</text>
<text x="78" y="207">E</text>
<text x="360.8" y="270.7">B</text>
</g>
<g font-size="2.8">
<text x="357.6" y="251.4">HOUSING, 1U, SUBASSEM</text>
<text x="357.6" y="258">1735311</text>
<text x="418.4" y="258">C</text>
<text x="379.4" y="270.1">1:4</text>
<text x="405.6" y="270.1">2 OF 2</text>
</g>
<text font-size="2.7" x="208" y="275.4">www.ideaz.tech</text>
<g font-size="1.8">
<text x="309.6" y="238">PROPRIETARY AND CONFIDENTIAL:</text>
<text x="287.8" y="241.5">THE INFORMATION CONTAINED IN THIS DRAWING IS THE SOLE PROPERTY OF</text>
<text x="287.8" y="243.3">IDEAZ USA. ANY REPRODUCTION IN PART OR AS A WHOLE WITHOUT THE</text>
<text x="287.8" y="245">WRITTEN PERMISSION OF IDEAZ USA IS PROHIBITED.</text>
<text x="285.2" y="248.2">UNLESS OTHERWISE SPECIFIED:</text>
<text x="314.4" y="248.2">MATERIAL:</text>
<text x="357.6" y="248.2">DESCRIPTION:</text>
<text x="357.6" y="254.5">PART NO:</text>
<text x="417.8" y="254.5">REV.</text>
<text x="314.4" y="260.9">PROCESS:</text>
<text x="357.6" y="260.8">DRAWN BY:</text>
<text x="386.4" y="260.8">DRAWN DATE:</text>
<text x="314.4" y="267.2">SUPPLIER PART NO:</text>
<text x="357.6" y="267">SIZE:</text>
<text x="367.5" y="267.2">SCALE:</text>
<text x="396.1" y="267.2">SHEET:</text>
<text x="288.2" y="270.5">DO NOT SCALE DRAWING</text>
</g>
<g font-size="1.4" fill="#191924">
<text x="287.2" y="250">DIMENSIONS ARE IN INCHES</text>
<text x="287.2" y="251.4">ALL UNTOLERANCED DIMENSIONS ARE BASIC</text>
<text x="287.2" y="252.8">TOLERANCES: FRACTIONAL</text>
<text x="297.5" y="254.2">ANGULAR</text>
<text x="299.1" y="255.6">LINEAR .X</text>
<text x="303.9" y="257">.XX</text>
<text x="308.4" y="257">0.01</text>
<text x="308.5" y="255.6">0.03</text>
<text x="308.5" y="254.2">0.5</text>
<text x="308.5" y="252.8">1/32&quot;</text>
<text x="287.2" y="263.5">INTERPRET GD&amp;T PER ASME Y14.5M-1994</text>
<text x="287.2" y="262.1">FINISH</text>
<text x="294.1" y="260.2">Ra 500</text>
<text x="303.9" y="258.4">.XXX</text>
<text x="308.5" y="258.4">0.005</text>
</g>
</svg>
